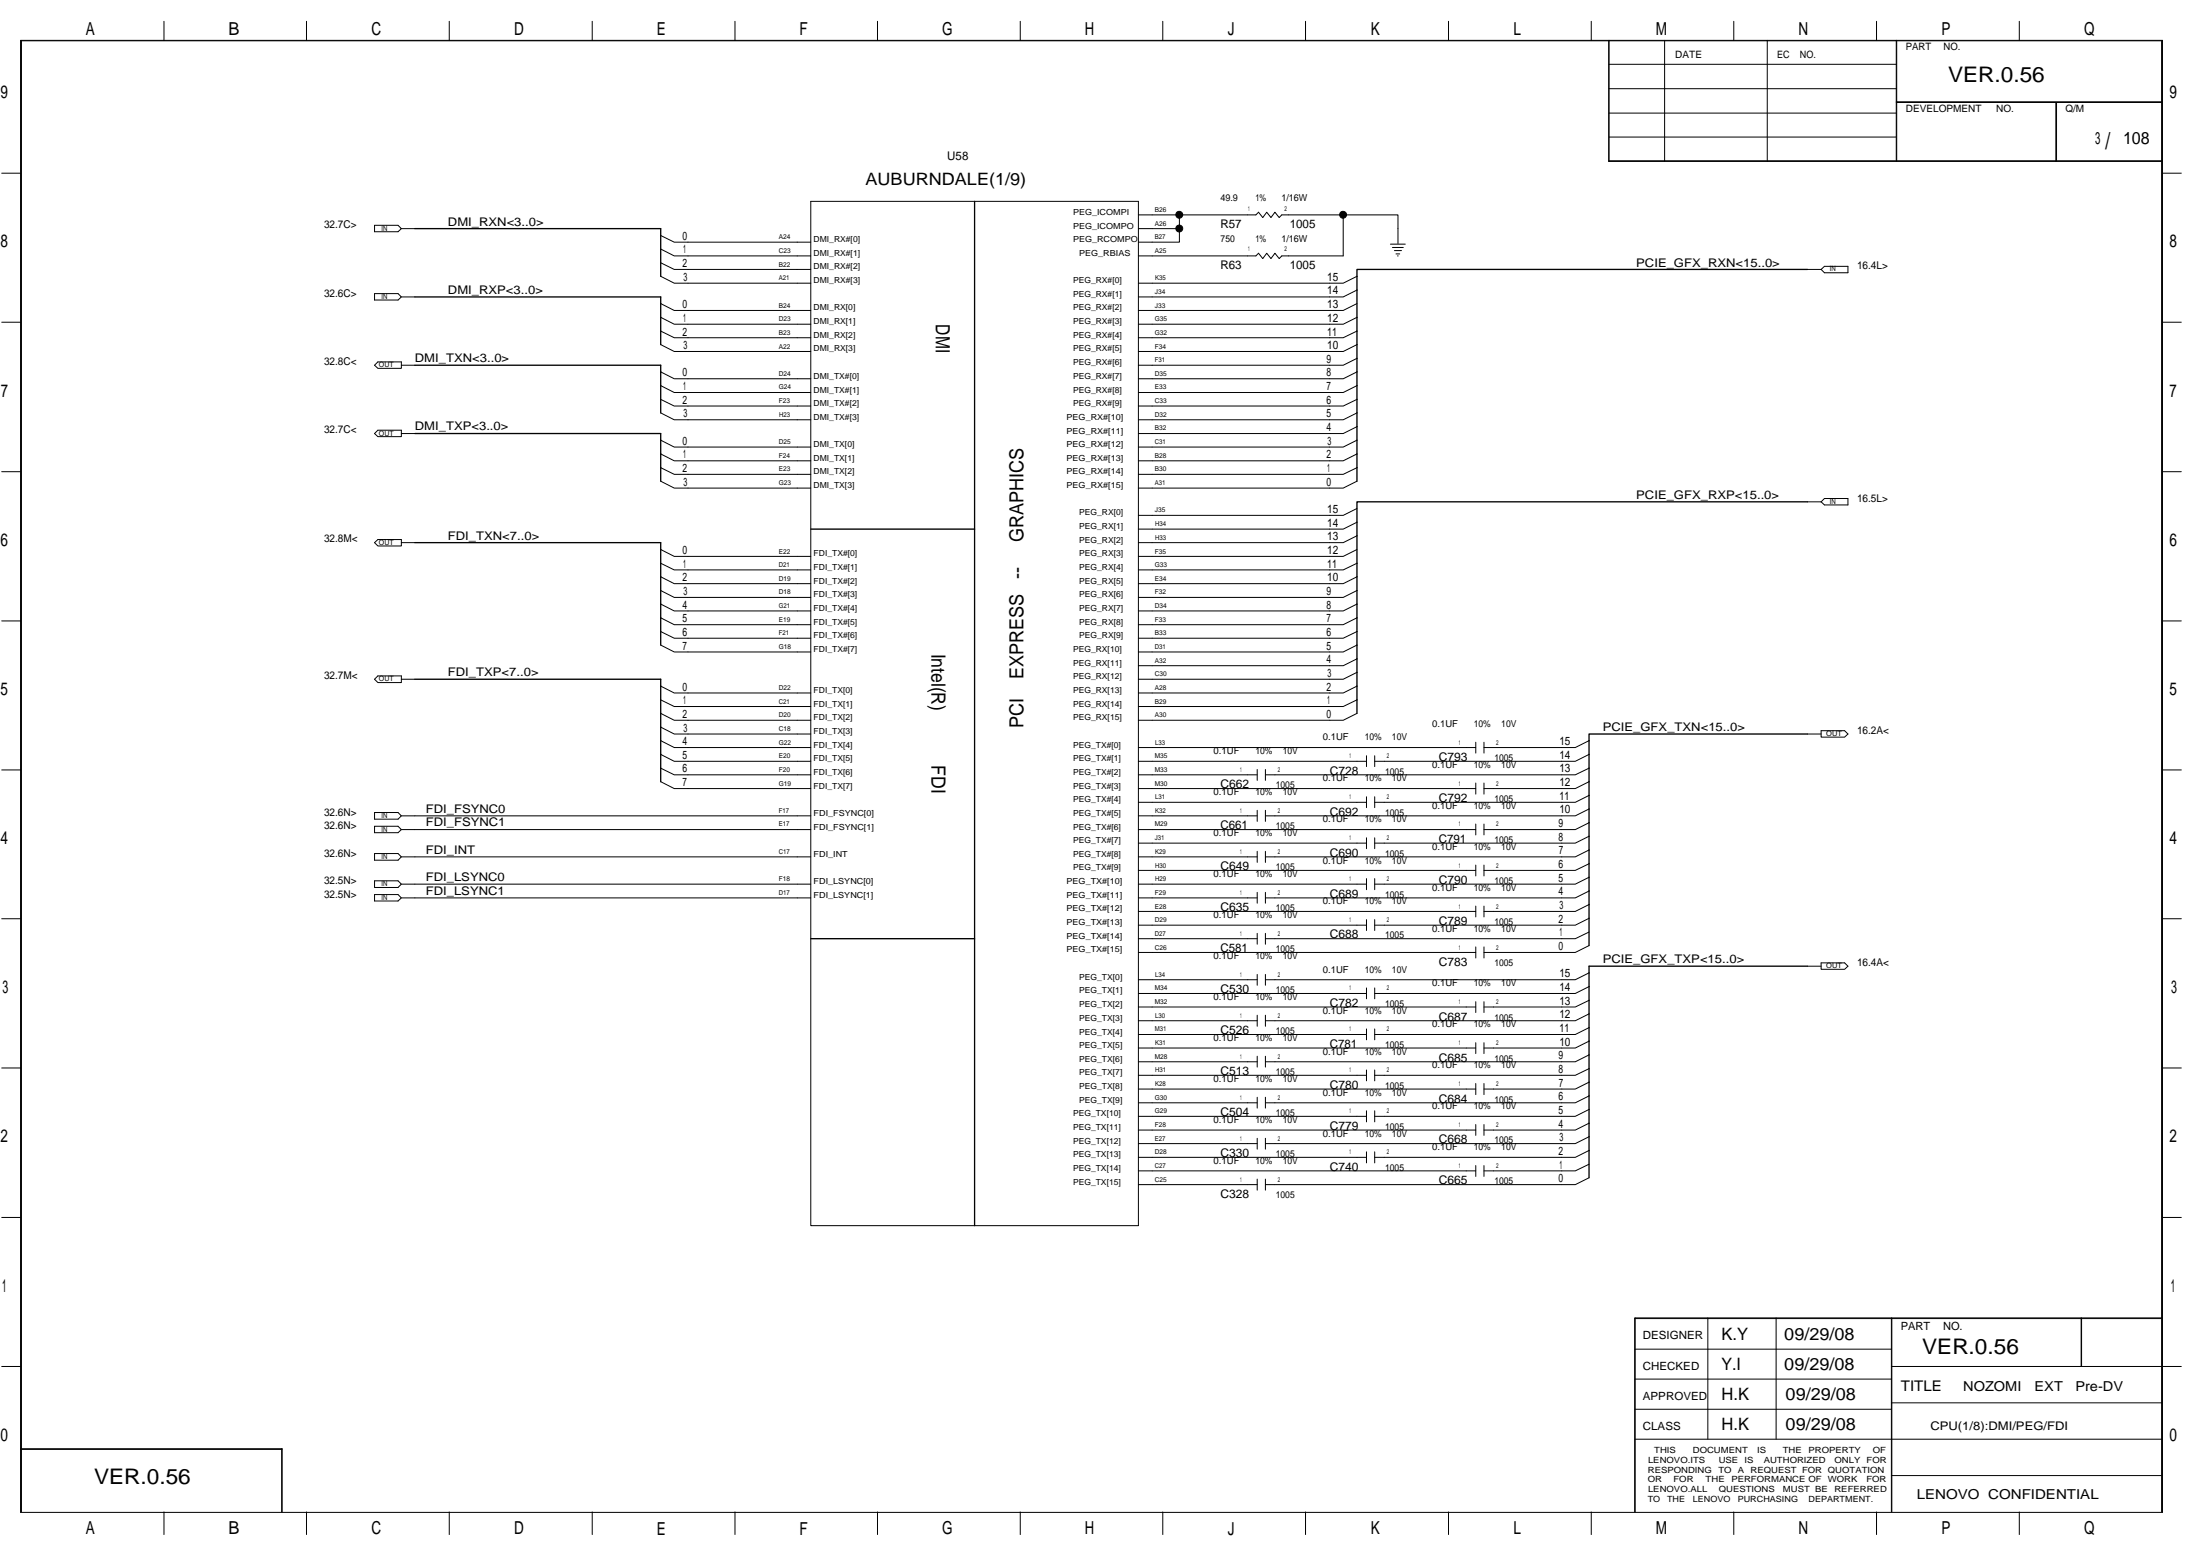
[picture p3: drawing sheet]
<svg xmlns="http://www.w3.org/2000/svg" width="420mm" height="297mm" viewBox="0 0 420 297" stroke-linecap="round" stroke-linejoin="round" font-family="sans-serif">
<g fill="none" stroke="#000" stroke-width=".25">
<path d="M186.1 38.4v195.6M79.2 56.7h47v9.1M79.2 43.6h47v9.1M345.2 51.4h-86v40.5M79.2 69.7h47v9.1M79.2 82.8h47v9.1M345.2 95.8h-86v40.4M79.2 103.6h47v19.5M154.8 101h31.3M79.2 129.7h47v19.5M345.2 140.1h-41.7v40.4M154.8 179.2h31.3"/>
<path d="M345.2 184.4h-41.7v40.4"/>
</g>
<g fill="none" stroke="#000" stroke-width=".19">
<path d="M3.9 7.7h409.1v281h-409.1zM31.3 4.1v3.6M58.5 4.1v3.6M85.8 4.1v3.6M113.1 4.1v3.6M140.4 4.1v3.6M167.6 4.1v3.6M194.8 4.1v3.6M222.1 4.1v3.6M249.3 4.1v3.6M276.6 4.1v3.6M303.9 4.1v3.6"/>
<path d="M307.2 7.7v23.1h105.8M307.2 12.3h54.9M307.2 16.9h54.9M307.3 7.7v23.1M317.9 7.7v23.1M331.1 4.1v3.6M337.5 7.7v23.1M358.4 4.1v3.6M362.1 7.7v23.1M362.1 19.4h50.9M362.1 19.6h50.9M362.2 7.7v23.1"/>
<path d="M385.6 4.1v3.6M392.6 19.6v11.2M392.8 19.6v11.2M.3 33.1h3.6M154.8 38.4h62.6v195.6h-62.6zM307.2 30.7h105.8M307.2 21.6h54.9M307.3 26.2h54.8M413 33.1h3.6M71.5 43h4.5l.7 .6-.7 .6h-4.5zM71.5 56h4.5l.7 .7-.7 .6h-4.5zM76.7 43.6h2.5"/>
<path d="M76.7 56.7h2.5M126.2 45l2.6 1.2h26M126.2 50.2l2.6 1.2h26M126.2 47.5l2.6 1.4h26M126.2 52.7l2.6 1.4h26M126.2 58l2.6 1.3h26M217.4 41h7.8M225.2 43.6v2.6h-7.8M256.5 41h-11.7l-.5 .5-.8-1-.8 1-.8-1-.7 1-.8-1-.6 .5h-14.6v2.6h-7.8M259.2 58l-2.7 1.3h-39.1M259.2 55.4l-2.7 1.3h-39.1M259.2 52.7l-2.7 1.4h-39.1"/>
<path d="M265.5 46.6h2.9M265.9 47.2h2.1M266.3 47.8h1.4M266.6 48.5h.7M266.9 48.9h.1M267 46.5v-5.5h-10.5v7.9h-11.7l-.5 .5-.8-1.1-.8 1.1-.8-1.1-.7 1.1-.8-1.1-.6 .6h-22.4M345.2 51.4h2.6M347.8 51.4l.6-.6h4.5v1.3h-4.5zM.3 61.5h3.6M72.2 69.1h4.5v1.2h-4.5l-.7-.6zM76.7 69.7h2.5M126.2 63.2l2.6 1.3h26"/>
<path d="M126.2 60.6l2.6 1.3h26M126.2 65.8l2.6 1.3h26M126.2 73.6l2.6 1.3h26M126.2 71l2.6 1.3h26M126.2 76.2l2.6 1.3h26M126.2 78.8l2.6 1.3h26M259.2 73.6l-2.7 1.3h-39.1M259.2 68.4l-2.7 1.3h-39.1M259.2 71l-2.7 1.3h-39.1M259.2 60.6l-2.7 1.3h-39.1M259.2 65.8l-2.7 1.3h-39.1M259.2 63.2l-2.7 1.3h-39.1"/>
<path d="M259.2 78.8l-2.7 1.3h-39.1M259.2 76.2l-2.7 1.3h-39.1M413 61.5h3.6M.3 90h3.6M72.2 82.1h4.5v1.3h-4.5l-.7-.6zM76.7 82.8h2.5M126.2 86.7l2.6 1.3h26M126.2 84l2.6 1.3h26M126.2 89.3l2.6 1.3h26M126.2 91.9l2.6 1.3h26M259.2 84l-2.7 1.3h-39.1M259.2 91.9l-2.7 1.3h-39.1"/>
<path d="M259.2 89.3l-2.7 1.3h-39.1M259.2 97.1l-2.7 1.3h-39.1M259.2 99.7l-2.7 1.3h-39.1M259.2 86.7l-2.7 1.3h-39.1M259.2 81.4l-2.7 1.4h-39.1M345.2 95.8h2.6M347.8 95.8l.6-.6h4.5v1.2h-4.5zM413 90h3.6M.3 118.5h3.6M71.5 103.6l.7-.6h4.5v1.2h-4.5zM76.7 103.6h2.5M126.2 104.9l2.6 1.3h26"/>
<path d="M126.2 107.5l2.6 1.3h26M126.2 110.1l2.6 1.3h26M126.2 112.7l2.6 1.3h26M126.2 115.3l2.6 1.3h26M126.2 117.9l2.6 1.4h26M259.2 102.3l-2.7 1.3h-39.1M259.2 104.9l-2.7 1.3h-39.1M259.2 110.1l-2.7 1.3h-39.1M259.2 107.5l-2.7 1.3h-39.1M259.2 112.7l-2.7 1.3h-39.1M259.2 117.9l-2.7 1.4h-39.1M259.2 115.3l-2.7 1.3h-39.1"/>
<path d="M413 118.5h3.6M72.2 129h4.5v1.3h-4.5l-.7-.6zM76.7 129.7h2.5M126.2 120.6l2.6 1.2h26M126.2 123.1l2.6 1.4h26M126.2 133.6l2.6 1.3h26M126.2 131l2.6 1.3h26M126.2 136.2l2.6 1.3h26M126.2 138.8l2.6 1.3h26M259.2 128.4l-2.7 1.3h-39.1M259.2 131l-2.7 1.3h-39.1M259.2 133.6l-2.7 1.3h-39.1"/>
<path d="M259.2 136.2l-2.7 1.3h-39.1M259.2 120.6l-2.7 1.2h-39.1M259.2 123.1l-2.7 1.4h-39.1M259.2 125.8l-2.7 1.3h-39.1M347.8 139.5h4.5l.6 .6-.6 .6h-4.5zM.3 147h3.6M71.5 157.7h4.5l.7 .7-.7 .6h-4.5zM71.5 155.1h4.5l.7 .6-.7 .7h-4.5zM126.2 141.4l2.6 1.3h26M126.2 146.6l2.6 1.3h26M126.2 144l2.6 1.3h26M126.2 149.2l2.6 1.3h26"/>
<path d="M154.8 155.7h-78.1M154.8 158.4h-78.1M217.4 142.7h64.4M217.4 145.3h43.6M217.4 147.9h22.7M217.4 150.5h64.4M217.4 155.7h22.7M217.4 158.4h64.4M217.4 153.2h43.6M240.1 146.9v2.1M240.1 154.7v2.1M241.7 146.9v2.1"/>
<path d="M241.7 154.7v2.1M261 159.9v2.1M261 152.1v2.1M261 144.3v2M262.5 159.9v2.1M262.5 152.1v2.1M262.5 144.3v2M281.8 149.5v2.1M281.8 157.3v2.1M281.8 141.7v2.1M283.4 149.5v2.1M283.4 157.3v2.1"/>
<path d="M283.4 141.7v2.1M303.5 154.4l-2.6 1.3h-59.2M303.5 157.1l-2.6 1.3h-17.5M303.5 159.6l-2.6 1.4h-38.4M303.5 141.4l-2.6 1.3h-17.5M303.5 144l-2.6 1.3h-38.4M303.5 146.6l-2.6 1.3h-59.2M303.5 149.2l-2.6 1.3h-17.5M303.5 151.8l-2.6 1.4h-38.4M345.2 140.1h2.6M413 147h3.6M.3 175.4h3.6"/>
<path d="M71.5 170.8h4.5l.7 .6-.7 .6h-4.5zM71.5 162.9h4.5l.7 .7-.7 .6h-4.5zM71.5 168.1h4.5l.7 .7-.7 .6h-4.5zM154.8 163.6h-78.1M154.8 171.4h-78.1M154.8 168.8h-78.1M217.4 163.6h22.7M217.4 171.4h22.7M217.4 168.8h43.6M217.4 161h43.6M217.4 166.2h64.4M217.4 174h64.4"/>
<path d="M217.4 176.6h43.6M217.4 179.2h22.7M240.1 178.2v2.1M240.1 170.3v2.1M240.1 162.5v2.1M241.7 178.2v2.1M241.7 170.3v2.1M241.7 162.5v2.1M261 175.6v2M261 167.7v2.1M262.5 175.6v2M262.5 167.7v2.1"/>
<path d="M281.8 173v2M281.8 165.1v2.1M283.4 173v2M283.4 165.1v2.1M303.5 162.3l-2.6 1.3h-59.2M303.5 164.9l-2.6 1.3h-17.5M303.5 167.5l-2.6 1.3h-38.4M303.5 172.7l-2.6 1.3h-17.5M303.5 170.1l-2.6 1.3h-59.2M303.5 177.9l-2.6 1.3h-59.2M303.5 175.3l-2.6 1.3h-38.4M413 175.4h3.6"/>
<path d="M217.4 181.8h64.4M217.4 189.7h43.6M217.4 187h22.7M217.4 192.2h64.4M217.4 194.9h22.7M217.4 197.5h43.6M240.1 186v2.1M240.1 193.8v2.1M241.7 186v2.1M241.7 193.8v2.1M261 196.4v2.1M261 188.6v2.1"/>
<path d="M262.5 196.4v2.1M262.5 188.6v2.1M281.8 199.1v2M281.8 191.2v2.1M281.8 180.8v2.1M283.4 199.1v2M283.4 191.2v2.1M283.4 180.8v2.1M303.5 193.5l-2.6 1.4h-59.2M303.5 191l-2.6 1.2h-17.5M303.5 185.7l-2.6 1.3h-59.2M303.5 188.3l-2.6 1.4h-38.4"/>
<path d="M303.5 198.8l-2.6 1.3h-17.5M303.5 196.2l-2.6 1.3h-38.4M303.5 180.5l-2.6 1.3h-17.5M345.2 184.4h2.6M347.8 183.8h4.5l.6 .6-.6 .6h-4.5zM.3 203.9h3.6M217.4 202.7h22.7M217.4 200.1h64.4M217.4 205.3h43.6M217.4 207.9h64.4M217.4 210.5h22.7M217.4 215.7h64.4"/>
<path d="M217.4 213.1h43.6M217.4 218.3h22.7M240.1 209.5v2M240.1 217.3v2.1M240.1 201.6v2.1M241.7 209.5v2M241.7 217.3v2.1M241.7 201.6v2.1M261 219.9v2.1M261 212v2.2M261 204.3v2M262.5 219.9v2.1"/>
<path d="M262.5 212v2.2M262.5 204.3v2M281.8 206.8v2.2M281.8 214.7v2M283.4 206.8v2.2M283.4 214.7v2M303.5 219.6l-2.6 1.3h-38.4M303.5 217l-2.6 1.3h-59.2M303.5 214.4l-2.6 1.3h-17.5M303.5 209.2l-2.6 1.3h-59.2M303.5 211.8l-2.6 1.3h-38.4M303.5 201.4l-2.6 1.3h-59.2"/>
<path d="M303.5 204l-2.6 1.3h-38.4M303.5 206.6l-2.6 1.3h-17.5M413 203.9h3.6M.3 232.4h3.6M217.4 220.9h43.6M217.4 223.5h64.4M217.4 226.1h22.7M240.1 225.1v2.1M241.7 225.1v2.1M281.8 222.5v2.1M283.4 222.5v2.1M303.5 224.8l-2.6 1.3h-59.2"/>
<path d="M303.5 222.3l-2.6 1.2h-17.5M413 232.4h3.6M312.2 251.7h100.8M312.2 257.6h49M312.3 251.6v37M326.2 251.6v23.1M339.2 251.6v23.1M361.2 251.6v37M361.3 251.6v37M397.5 251.6v9.3M413 251.6h-100.8v37M.3 260.9h3.6"/>
<path d="M3.9 276.6h50v12M3.9 276.7h50M53.8 276.6v12M312.2 274.7h100.8M312.2 263.3h49M312.2 269h49M361.2 267.8h51.8M361.2 260.9h55.4M31.3 288.6v4.3M58.5 288.6v4.3M85.8 288.6v4.3M113.1 288.6v4.3"/>
<path d="M140.4 288.6v4.3M167.6 288.6v4.3M194.8 288.6v4.3M222.1 288.6v4.3M249.3 288.6v4.3M276.6 288.6v4.3M303.9 288.6v4.3M331.1 288.6v4.3M358.4 288.6v4.3M361.2 281.7h51.8M385.6 288.6v4.3M412.8 288.6v-280.8h-408.7v280.8"/>
</g>
<g fill="#000" stroke="#000" stroke-width=".19">
<circle cx="225.2" cy="41" r=".66"/>
<circle cx="225.2" cy="43.6" r=".66"/>
<circle cx="256.5" cy="41" r=".66"/>
</g>
<text font-size="4.4" x="402.1" y="28.4">/</text>
<g font-size="4.1">
<text x="372.1" y="15.7">VER.0.56</text>
<text x="367.1" y="258.4">VER.0.56</text>
<text x="18" y="283.2">VER.0.56</text>
</g>
<g font-size="3.8">
<text x="178.7" y="61.9" transform="rotate(90 178.7 61.9)">DMI</text>
<text x="177.9" y="124.8" transform="rotate(90 177.9 124.8)">Intel(R)</text>
<text x="177.9" y="146.1" transform="rotate(90 177.9 146.1)">FDI</text>
</g>
<g font-size="3.7">
<text x="195.5" y="103.5" transform="rotate(-90 195.5 103.5)">GRAPHICS</text>
<text x="195.5" y="110.6" transform="rotate(-90 195.5 110.6)">--</text>
<text x="195.5" y="129.6" transform="rotate(-90 195.5 129.6)">EXPRESS</text>
<text x="195.5" y="139.1" transform="rotate(-90 195.5 139.1)">PCI</text>
</g>
<g font-size="3.4">
<text x="16.4" y="6.6">A</text>
<text x="43.6" y="6.6">B</text>
<text x="70.9" y="6.6">C</text>
<text x="98.2" y="6.6">D</text>
<text x="125.4" y="6.6">E</text>
<text x="152.7" y="6.6">F</text>
<text x="179.9" y="6.6">G</text>
<text x="207.2" y="6.6">H</text>
<text x="234.5" y="6.6">J</text>
<text x="261.8" y="6.6">K</text>
<text x="289" y="6.6">L</text>
<text x="316.2" y="6.6">M</text>
<text x="343.5" y="6.6">N</text>
<text x="370.8" y="6.6">P</text>
<text x="398" y="6.6">Q</text>
<text x=".1" y="18.8">9</text>
<text x="414.3" y="18.8">9</text>
<text x=".1" y="47.2">8</text>
<text x="414.3" y="47.2">8</text>
<text x=".2" y="75.7">7</text>
<text x="414.3" y="75.7">7</text>
<text x=".1" y="104.2">6</text>
<text x="414.3" y="104.2">6</text>
<text x=".1" y="132.7">5</text>
<text x="414.3" y="132.7">5</text>
<text x=".1" y="161.1">4</text>
<text x="414.3" y="161.1">4</text>
<text x=".5" y="189.6">3</text>
<text x="414.6" y="189.6">3</text>
<text x=".1" y="218.1">2</text>
<text x="414.3" y="218.1">2</text>
<text x=".4" y="246.6">1</text>
<text x="414.6" y="246.6">1</text>
<text x=".1" y="275.1">0</text>
<text x="414.3" y="275.1">0</text>
<text x="16.4" y="292.9">A</text>
<text x="43.6" y="292.9">B</text>
<text x="70.9" y="292.9">C</text>
<text x="98.2" y="292.9">D</text>
<text x="125.4" y="292.9">E</text>
<text x="152.7" y="292.9">F</text>
<text x="179.9" y="292.9">G</text>
<text x="207.2" y="292.9">H</text>
<text x="234.5" y="292.9">J</text>
<text x="261.8" y="292.9">K</text>
<text x="289" y="292.9">L</text>
<text x="316.2" y="292.9">M</text>
<text x="343.5" y="292.9">N</text>
<text x="370.8" y="292.9">P</text>
<text x="398" y="292.9">Q</text>
</g>
<g font-size="3.3">
<text x="400.2" y="27.4">3</text>
<text x="405.5" y="27.4">108</text>
<text x="165.3" y="35.3">AUBURNDALE(1/9)</text>
<text x="328.8" y="255.8">K.Y</text>
<text x="340.8" y="255.8">09/29/08</text>
<text x="328.7" y="261.6">Y.I</text>
<text x="340.8" y="261.6">09/29/08</text>
<text x="328.8" y="267.3">H.K</text>
<text x="341" y="267.3">09/29/08</text>
<text x="328.8" y="273">H.K</text>
<text x="341" y="273">09/29/08</text>
</g>
<text font-size="2.8" x="363" y="265.6">TITLE</text>
<g font-size="2.6">
<text x="374.9" y="265.5">NOZOMI</text>
<text x="388.6" y="265.5">EXT</text>
<text x="396.4" y="265.5">Pre-DV</text>
<text x="366.1" y="286.1">LENOVO CONFIDENTIAL</text>
</g>
<g font-size="2.3">
<text x="180.9" y="30.6">U58</text>
<text x="85.5" y="43.1">DMI_RXN&lt;3..0&gt;</text>
<text x="233.1" y="43.6">R57</text>
<text x="246.3" y="43.6">1005</text>
<text x="233.1" y="51.4">R63</text>
<text x="246.3" y="51.4">1005</text>
<text x="312.5" y="50.9">PCIE_GFX_RXN&lt;15..0&gt;</text>
<text x="85.5" y="56.1">DMI_RXP&lt;3..0&gt;</text>
<text x="79.2" y="69.1">DMI_TXN&lt;3..0&gt;</text>
<text x="79.2" y="82.2">DMI_TXP&lt;3..0&gt;</text>
<text x="312.5" y="95.2">PCIE_GFX_RXP&lt;15..0&gt;</text>
<text x="85.5" y="103">FDI_TXN&lt;7..0&gt;</text>
<text x="85.5" y="129.1">FDI_TXP&lt;7..0&gt;</text>
<text x="306.1" y="139.5">PCIE_GFX_TXN&lt;15..0&gt;</text>
<text x="253.9" y="147.9">C728</text>
<text x="274.8" y="145.3">C793</text>
<text x="81.3" y="155.2">FDI_FSYNC0</text>
<text x="233.1" y="150.5">C662</text>
<text x="253.9" y="155.7">C692</text>
<text x="274.8" y="153.1">C792</text>
<text x="81.3" y="157.8">FDI_FSYNC1</text>
<text x="233.1" y="158.3">C661</text>
<text x="274.8" y="160.9">C791</text>
<text x="81.3" y="163">FDI_INT</text>
<text x="233.1" y="166.1">C649</text>
<text x="253.9" y="163.5">C690</text>
<text x="81.3" y="170.8">FDI_LSYNC1</text>
<text x="81.3" y="168.2">FDI_LSYNC0</text>
<text x="233.1" y="173.9">C635</text>
<text x="253.9" y="171.4">C689</text>
<text x="274.8" y="168.7">C790</text>
<text x="253.9" y="179.2">C688</text>
<text x="274.8" y="176.6">C789</text>
<text x="233.1" y="181.8">C581</text>
<text x="274.8" y="184.4">C783</text>
<text x="306.1" y="183.9">PCIE_GFX_TXP&lt;15..0&gt;</text>
<text x="233.1" y="189.6">C530</text>
<text x="233.1" y="197.4">C526</text>
<text x="253.9" y="192.2">C782</text>
<text x="274.8" y="194.8">C687</text>
<text x="253.9" y="200">C781</text>
<text x="274.8" y="202.6">C685</text>
<text x="233.1" y="205.2">C513</text>
<text x="253.9" y="207.9">C780</text>
<text x="233.1" y="213.1">C504</text>
<text x="253.9" y="215.7">C779</text>
<text x="274.8" y="210.5">C684</text>
<text x="233.1" y="220.9">C330</text>
<text x="274.8" y="218.3">C668</text>
<text x="253.9" y="223.5">C740</text>
<text x="274.8" y="226.1">C665</text>
<text x="233.1" y="228.7">C328</text>
<text x="368.7" y="273">CPU(1/8):DMI/PEG/FDI</text>
</g>
<g font-size="2.2">
<text x="130.3" y="45.8">0</text>
<text x="130.3" y="51">2</text>
<text x="130.5" y="48.4">1</text>
<text x="130.5" y="53.6">3</text>
<text x="253.5" y="53.6">15</text>
<text x="130.3" y="58.8">0</text>
<text x="253.5" y="56.2">14</text>
<text x="253.5" y="58.8">13</text>
<text x="130.3" y="64.1">2</text>
<text x="130.5" y="61.4">1</text>
<text x="253.5" y="61.4">12</text>
<text x="253.5" y="64.1">11</text>
<text x="130.3" y="71.8">0</text>
<text x="130.5" y="66.6">3</text>
<text x="253.3" y="69.3">9</text>
<text x="253.3" y="71.8">8</text>
<text x="253.5" y="66.6">10</text>
<text x="130.3" y="77.1">2</text>
<text x="130.5" y="74.5">1</text>
<text x="253.3" y="77.1">6</text>
<text x="253.4" y="74.5">7</text>
<text x="130.5" y="79.7">3</text>
<text x="253.3" y="79.7">5</text>
<text x="253.3" y="82.3">4</text>
<text x="130.3" y="84.9">0</text>
<text x="130.5" y="87.5">1</text>
<text x="253.3" y="87.5">2</text>
<text x="253.5" y="84.9">3</text>
<text x="130.3" y="90.1">2</text>
<text x="130.5" y="92.7">3</text>
<text x="253.3" y="92.7">0</text>
<text x="253.5" y="90.1">1</text>
<text x="253.5" y="97.9">15</text>
<text x="253.5" y="100.5">14</text>
<text x="130.3" y="105.7">0</text>
<text x="253.5" y="103.1">13</text>
<text x="253.5" y="105.7">12</text>
<text x="130.3" y="111">2</text>
<text x="130.5" y="108.4">1</text>
<text x="130.5" y="113.6">3</text>
<text x="253.3" y="113.6">9</text>
<text x="253.5" y="108.4">11</text>
<text x="253.5" y="111">10</text>
<text x="130.3" y="118.8">5</text>
<text x="130.3" y="116.2">4</text>
<text x="253.3" y="116.2">8</text>
<text x="253.4" y="118.8">7</text>
<text x="130.3" y="121.4">6</text>
<text x="130.4" y="124">7</text>
<text x="253.3" y="121.4">6</text>
<text x="253.3" y="124">5</text>
<text x="130.3" y="131.8">0</text>
<text x="253.3" y="126.6">4</text>
<text x="253.3" y="131.8">2</text>
<text x="253.5" y="129.2">3</text>
<text x="130.3" y="137">2</text>
<text x="130.5" y="134.5">1</text>
<text x="253.3" y="137">0</text>
<text x="253.5" y="134.5">1</text>
<text x="130.3" y="142.2">4</text>
<text x="130.5" y="139.7">3</text>
<text x="297.8" y="142.2">15</text>
<text x="130.3" y="144.9">5</text>
<text x="130.3" y="147.4">6</text>
<text x="297.8" y="144.9">14</text>
<text x="297.8" y="147.4">13</text>
<text x="130.4" y="150.1">7</text>
<text x="297.8" y="150.1">12</text>
<text x="297.8" y="152.7">11</text>
<text x="297.8" y="155.3">10</text>
<text x="297.6" y="157.9">9</text>
<text x="297.6" y="160.5">8</text>
<text x="297.6" y="165.7">6</text>
<text x="297.7" y="163.1">7</text>
<text x="297.6" y="168.3">5</text>
<text x="297.6" y="170.9">4</text>
<text x="297.8" y="173.5">3</text>
<text x="297.6" y="176.1">2</text>
<text x="297.8" y="178.8">1</text>
<text x="297.6" y="181.4">0</text>
<text x="297.8" y="186.6">15</text>
<text x="297.8" y="189.2">14</text>
<text x="297.8" y="191.8">13</text>
<text x="297.8" y="194.4">12</text>
<text x="297.8" y="197">11</text>
<text x="297.6" y="202.2">9</text>
<text x="297.8" y="199.6">10</text>
<text x="297.6" y="204.8">8</text>
<text x="297.7" y="207.4">7</text>
<text x="297.6" y="210.1">6</text>
<text x="297.6" y="212.6">5</text>
<text x="297.6" y="215.3">4</text>
<text x="297.6" y="220.5">2</text>
<text x="297.8" y="217.8">3</text>
<text x="297.6" y="225.7">0</text>
<text x="297.8" y="223.1">1</text>
<text x="313.8" y="255.7">DESIGNER</text>
<text x="363" y="253.8">PART</text>
<text x="371.1" y="253.8">NO.</text>
<text x="313.8" y="261.5">CHECKED</text>
<text x="313.8" y="267.2">APPROVED</text>
<text x="313.8" y="272.9">CLASS</text>
</g>
<g font-size="2">
<text x="61.9" y="43.6">32.7C&gt;</text>
<text x="354.7" y="51.4">16.4L&gt;</text>
<text x="61.9" y="56.6">32.6C&gt;</text>
<text x="61.9" y="69.7">32.8C&lt;</text>
<text x="61.9" y="82.7">32.7C&lt;</text>
<text x="354.7" y="95.8">16.5L&gt;</text>
<text x="61.9" y="103.5">32.8M&lt;</text>
<text x="61.9" y="129.6">32.7M&lt;</text>
<text x="354.7" y="140.1">16.2A&lt;</text>
<text x="61.9" y="155.7">32.6N&gt;</text>
<text x="61.9" y="158.3">32.6N&gt;</text>
<text x="61.9" y="163.5">32.6N&gt;</text>
<text x="61.9" y="171.4">32.5N&gt;</text>
<text x="61.9" y="168.7">32.5N&gt;</text>
<text x="354.7" y="184.4">16.4A&lt;</text>
</g>
<g font-size="1.9">
<text x="319.9" y="11">DATE</text>
<text x="339.4" y="11">EC</text>
<text x="343.7" y="11">NO.</text>
<text x="364" y="9.5">PART</text>
<text x="371.2" y="9.5">NO.</text>
<text x="364" y="21.3">DEVELOPMENT</text>
<text x="381.2" y="21.3">NO.</text>
<text x="394.5" y="21.3">Q/M</text>
</g>
<g font-size="1.8">
<text x="233.1" y="38.4">49.9</text>
<text x="239.8" y="38.4">1%</text>
<text x="244.7" y="38.4">1/16W</text>
<text x="233.1" y="46.2">750</text>
<text x="239.8" y="46.2">1%</text>
<text x="244.7" y="46.2">1/16W</text>
<text x="231.8" y="144">0.1UF</text>
<text x="239.8" y="144">10%</text>
<text x="245" y="144">10V</text>
<text x="252.6" y="141.4">0.1UF</text>
<text x="260.6" y="141.4">10%</text>
<text x="265.8" y="141.4">10V</text>
<text x="273.5" y="138.8">0.1UF</text>
<text x="281.5" y="138.8">10%</text>
<text x="286.7" y="138.8">10V</text>
<text x="252.6" y="149.2">0.1UF</text>
<text x="260.6" y="149.2">10%</text>
<text x="264.5" y="147.9">1005</text>
<text x="265.8" y="149.2">10V</text>
<text x="273.5" y="146.6">0.1UF</text>
<text x="281.5" y="146.6">10%</text>
<text x="285.4" y="145.3">1005</text>
<text x="286.7" y="146.6">10V</text>
<text x="231.8" y="151.8">0.1UF</text>
<text x="239.8" y="151.8">10%</text>
<text x="243.7" y="150.5">1005</text>
<text x="245" y="151.8">10V</text>
<text x="264.5" y="155.7">1005</text>
<text x="273.5" y="154.4">0.1UF</text>
<text x="281.5" y="154.4">10%</text>
<text x="285.4" y="153.1">1005</text>
<text x="286.7" y="154.4">10V</text>
<text x="231.8" y="159.6">0.1UF</text>
<text x="239.8" y="159.6">10%</text>
<text x="243.7" y="158.3">1005</text>
<text x="245" y="159.6">10V</text>
<text x="252.6" y="157">0.1UF</text>
<text x="260.6" y="157">10%</text>
<text x="265.8" y="157">10V</text>
<text x="285.4" y="160.9">1005</text>
<text x="231.8" y="167.4">0.1UF</text>
<text x="239.8" y="167.4">10%</text>
<text x="243.7" y="166.1">1005</text>
<text x="245" y="167.4">10V</text>
<text x="252.6" y="164.8">0.1UF</text>
<text x="260.6" y="164.8">10%</text>
<text x="264.5" y="163.5">1005</text>
<text x="265.8" y="164.8">10V</text>
<text x="273.5" y="162.2">0.1UF</text>
<text x="281.5" y="162.2">10%</text>
<text x="286.7" y="162.2">10V</text>
<text x="243.7" y="173.9">1005</text>
<text x="252.6" y="172.6">0.1UF</text>
<text x="260.6" y="172.6">10%</text>
<text x="264.5" y="171.4">1005</text>
<text x="265.8" y="172.6">10V</text>
<text x="273.5" y="170.1">0.1UF</text>
<text x="281.5" y="170.1">10%</text>
<text x="285.4" y="168.7">1005</text>
<text x="286.7" y="170.1">10V</text>
<text x="231.8" y="175.3">0.1UF</text>
<text x="239.8" y="175.3">10%</text>
<text x="245" y="175.3">10V</text>
<text x="264.5" y="179.2">1005</text>
<text x="273.5" y="177.9">0.1UF</text>
<text x="281.5" y="177.9">10%</text>
<text x="285.4" y="176.6">1005</text>
<text x="286.7" y="177.9">10V</text>
<text x="231.8" y="183.1">0.1UF</text>
<text x="239.8" y="183.1">10%</text>
<text x="243.7" y="181.8">1005</text>
<text x="245" y="183.1">10V</text>
<text x="252.6" y="185.7">0.1UF</text>
<text x="260.6" y="185.7">10%</text>
<text x="265.8" y="185.7">10V</text>
<text x="285.4" y="184.4">1005</text>
<text x="231.8" y="190.9">0.1UF</text>
<text x="239.8" y="190.9">10%</text>
<text x="243.7" y="189.6">1005</text>
<text x="245" y="190.9">10V</text>
<text x="273.5" y="188.3">0.1UF</text>
<text x="281.5" y="188.3">10%</text>
<text x="286.7" y="188.3">10V</text>
<text x="243.7" y="197.4">1005</text>
<text x="252.6" y="193.5">0.1UF</text>
<text x="260.6" y="193.5">10%</text>
<text x="264.5" y="192.2">1005</text>
<text x="265.8" y="193.5">10V</text>
<text x="273.5" y="196.1">0.1UF</text>
<text x="281.5" y="196.1">10%</text>
<text x="285.4" y="194.8">1005</text>
<text x="286.7" y="196.1">10V</text>
<text x="231.8" y="198.7">0.1UF</text>
<text x="239.8" y="198.7">10%</text>
<text x="245" y="198.7">10V</text>
<text x="252.6" y="201.3">0.1UF</text>
<text x="260.6" y="201.3">10%</text>
<text x="264.5" y="200">1005</text>
<text x="265.8" y="201.3">10V</text>
<text x="273.5" y="204">0.1UF</text>
<text x="281.5" y="204">10%</text>
<text x="285.4" y="202.6">1005</text>
<text x="286.7" y="204">10V</text>
<text x="231.8" y="206.5">0.1UF</text>
<text x="239.8" y="206.5">10%</text>
<text x="243.7" y="205.2">1005</text>
<text x="245" y="206.5">10V</text>
<text x="252.6" y="209.2">0.1UF</text>
<text x="260.6" y="209.2">10%</text>
<text x="264.5" y="207.9">1005</text>
<text x="265.8" y="209.2">10V</text>
<text x="231.8" y="214.4">0.1UF</text>
<text x="239.8" y="214.4">10%</text>
<text x="243.7" y="213.1">1005</text>
<text x="245" y="214.4">10V</text>
<text x="264.5" y="215.7">1005</text>
<text x="273.5" y="211.8">0.1UF</text>
<text x="281.5" y="211.8">10%</text>
<text x="285.4" y="210.5">1005</text>
<text x="286.7" y="211.8">10V</text>
<text x="243.7" y="220.9">1005</text>
<text x="252.6" y="217">0.1UF</text>
<text x="260.6" y="217">10%</text>
<text x="265.8" y="217">10V</text>
<text x="273.5" y="219.6">0.1UF</text>
<text x="281.5" y="219.6">10%</text>
<text x="285.4" y="218.3">1005</text>
<text x="286.7" y="219.6">10V</text>
<text x="231.8" y="222.2">0.1UF</text>
<text x="239.8" y="222.2">10%</text>
<text x="245" y="222.2">10V</text>
<text x="264.5" y="223.5">1005</text>
<text x="285.4" y="226.1">1005</text>
<text x="243.7" y="228.7">1005</text>
</g>
<g font-size="1.6">
<text x="204.9" y="41">PEG_ICOMPI</text>
<text x="155.4" y="46.2">DMI_RX#[0]</text>
<text x="204.9" y="46.2">PEG_RCOMPO</text>
<text x="204.9" y="43.6">PEG_ICOMPO</text>
<text x="155.4" y="48.9">DMI_RX#[1]</text>
<text x="155.4" y="51.4">DMI_RX#[2]</text>
<text x="206.1" y="48.9">PEG_RBIAS</text>
<text x="155.4" y="59.3">DMI_RX[0]</text>
<text x="155.4" y="54.1">DMI_RX#[3]</text>
<text x="204.9" y="59.3">PEG_RX#[2]</text>
<text x="204.9" y="54.1">PEG_RX#[0]</text>
<text x="204.9" y="56.7">PEG_RX#[1]</text>
<text x="155.4" y="64.5">DMI_RX[2]</text>
<text x="155.4" y="61.9">DMI_RX[1]</text>
<text x="204.9" y="64.5">PEG_RX#[4]</text>
<text x="204.9" y="61.9">PEG_RX#[3]</text>
<text x="155.4" y="67.1">DMI_RX[3]</text>
<text x="204.9" y="69.7">PEG_RX#[6]</text>
<text x="204.9" y="67.1">PEG_RX#[5]</text>
<text x="155.4" y="74.9">DMI_TX#[1]</text>
<text x="155.4" y="77.5">DMI_TX#[2]</text>
<text x="155.4" y="72.3">DMI_TX#[0]</text>
<text x="204.9" y="77.5">PEG_RX#[9]</text>
<text x="204.9" y="72.3">PEG_RX#[7]</text>
<text x="204.9" y="74.9">PEG_RX#[8]</text>
<text x="155.4" y="80.1">DMI_TX#[3]</text>
<text x="203.7" y="82.8">PEG_RX#[11]</text>
<text x="203.7" y="80.1">PEG_RX#[10]</text>
<text x="155.4" y="88">DMI_TX[1]</text>
<text x="155.4" y="85.3">DMI_TX[0]</text>
<text x="203.7" y="85.3">PEG_RX#[12]</text>
<text x="203.7" y="88">PEG_RX#[13]</text>
<text x="155.4" y="93.2">DMI_TX[3]</text>
<text x="155.4" y="90.6">DMI_TX[2]</text>
<text x="203.7" y="93.2">PEG_RX#[15]</text>
<text x="203.7" y="90.6">PEG_RX#[14]</text>
<text x="206.1" y="101">PEG_RX[1]</text>
<text x="206.1" y="98.4">PEG_RX[0]</text>
<text x="155.4" y="106.2">FDI_TX#[0]</text>
<text x="206.1" y="106.2">PEG_RX[3]</text>
<text x="206.1" y="103.6">PEG_RX[2]</text>
<text x="155.4" y="111.4">FDI_TX#[2]</text>
<text x="155.4" y="108.8">FDI_TX#[1]</text>
<text x="206.1" y="111.4">PEG_RX[5]</text>
<text x="206.1" y="108.8">PEG_RX[4]</text>
<text x="155.4" y="119.3">FDI_TX#[5]</text>
<text x="155.4" y="116.6">FDI_TX#[4]</text>
<text x="155.4" y="114">FDI_TX#[3]</text>
<text x="206.1" y="119.3">PEG_RX[8]</text>
<text x="206.1" y="116.6">PEG_RX[7]</text>
<text x="206.1" y="114">PEG_RX[6]</text>
<text x="155.4" y="124.5">FDI_TX#[7]</text>
<text x="155.4" y="121.8">FDI_TX#[6]</text>
<text x="204.9" y="124.5">PEG_RX[10]</text>
<text x="206.1" y="121.8">PEG_RX[9]</text>
<text x="204.9" y="129.7">PEG_RX[12]</text>
<text x="204.9" y="127.1">PEG_RX[11]</text>
<text x="155.4" y="137.5">FDI_TX[2]</text>
<text x="155.4" y="132.3">FDI_TX[0]</text>
<text x="155.4" y="134.9">FDI_TX[1]</text>
<text x="204.9" y="137.5">PEG_RX[15]</text>
<text x="204.9" y="132.3">PEG_RX[13]</text>
<text x="204.9" y="134.9">PEG_RX[14]</text>
<text x="155.4" y="142.7">FDI_TX[4]</text>
<text x="155.4" y="140.1">FDI_TX[3]</text>
<text x="204.9" y="142.7">PEG_TX#[0]</text>
<text x="155.4" y="147.9">FDI_TX[6]</text>
<text x="155.4" y="145.3">FDI_TX[5]</text>
<text x="204.9" y="147.9">PEG_TX#[2]</text>
<text x="204.9" y="145.3">PEG_TX#[1]</text>
<text x="155.4" y="150.5">FDI_TX[7]</text>
<text x="155.4" y="155.7">FDI_FSYNC[0]</text>
<text x="204.9" y="153.2">PEG_TX#[4]</text>
<text x="204.9" y="155.7">PEG_TX#[5]</text>
<text x="204.9" y="150.5">PEG_TX#[3]</text>
<text x="155.4" y="158.4">FDI_FSYNC[1]</text>
<text x="204.9" y="161">PEG_TX#[7]</text>
<text x="204.9" y="158.4">PEG_TX#[6]</text>
<text x="155.4" y="163.6">FDI_INT</text>
<text x="204.9" y="166.2">PEG_TX#[9]</text>
<text x="204.9" y="163.6">PEG_TX#[8]</text>
<text x="155.4" y="168.8">FDI_LSYNC[0]</text>
<text x="155.4" y="171.4">FDI_LSYNC[1]</text>
<text x="203.7" y="174">PEG_TX#[12]</text>
<text x="203.7" y="171.4">PEG_TX#[11]</text>
<text x="203.7" y="168.8">PEG_TX#[10]</text>
<text x="203.7" y="179.2">PEG_TX#[14]</text>
<text x="203.7" y="176.6">PEG_TX#[13]</text>
<text x="203.7" y="181.8">PEG_TX#[15]</text>
<text x="206.1" y="187">PEG_TX[0]</text>
<text x="206.1" y="189.7">PEG_TX[1]</text>
<text x="206.1" y="197.5">PEG_TX[4]</text>
<text x="206.1" y="194.9">PEG_TX[3]</text>
<text x="206.1" y="192.2">PEG_TX[2]</text>
<text x="206.1" y="200.1">PEG_TX[5]</text>
<text x="206.1" y="202.7">PEG_TX[6]</text>
<text x="206.1" y="207.9">PEG_TX[8]</text>
<text x="206.1" y="205.3">PEG_TX[7]</text>
<text x="204.9" y="213.1">PEG_TX[10]</text>
<text x="204.9" y="215.7">PEG_TX[11]</text>
<text x="206.1" y="210.5">PEG_TX[9]</text>
<text x="204.9" y="220.9">PEG_TX[13]</text>
<text x="204.9" y="218.3">PEG_TX[12]</text>
<text x="204.9" y="226.1">PEG_TX[15]</text>
<text x="204.9" y="223.5">PEG_TX[14]</text>
<text x="314.7" y="281.2">RESPONDING</text>
<text x="314.7" y="279.3">LENOVO.ITS</text>
<text x="315.9" y="277.5">THIS</text>
<text x="323.3" y="277.5">DOCUMENT</text>
<text x="328.2" y="281.2">TO</text>
<text x="328.2" y="279.3">USE</text>
<text x="331.9" y="281.2">A</text>
<text x="333.2" y="279.3">IS</text>
<text x="334.3" y="281.2">REQUEST FOR QUOTATION</text>
<text x="335.6" y="277.5">IS</text>
<text x="336.8" y="279.3">AUTHORIZED</text>
<text x="340.5" y="277.5">THE</text>
<text x="345.4" y="277.5">PROPERTY</text>
<text x="350.3" y="279.3">ONLY</text>
<text x="356.5" y="279.3">FOR</text>
<text x="357.7" y="277.5">OF</text>
<text x="314.7" y="286.7">TO</text>
<text x="314.7" y="283">OR</text>
<text x="314.7" y="284.9">LENOVO.ALL</text>
<text x="318.4" y="286.7">THE</text>
<text x="319.6" y="283">FOR</text>
<text x="323.3" y="286.7">LENOVO</text>
<text x="325.7" y="283">THE</text>
<text x="328.2" y="284.9">QUESTIONS</text>
<text x="330.7" y="283">PERFORMANCE OF</text>
<text x="331.9" y="286.7">PURCHASING</text>
<text x="340.5" y="284.9">MUST BE</text>
<text x="345.4" y="286.7">DEPARTMENT.</text>
<text x="349.1" y="283">WORK</text>
<text x="350.3" y="284.9">REFERRED</text>
<text x="356.4" y="283">FOR</text>
</g>
<g font-size="1.4">
<text x="72.8" y="44.1">IN</text>
<text x="349.5" y="51.8">IN</text>
<text x="72.8" y="57.1">IN</text>
<text x="72.4" y="70.1">OUT</text>
<text x="72.4" y="83.2">OUT</text>
<text x="349.5" y="96.1">IN</text>
<text x="72.4" y="104">OUT</text>
<text x="72.4" y="130.1">OUT</text>
<text x="348.8" y="140.5">OUT</text>
<text x="72.8" y="158.8">IN</text>
<text x="72.8" y="156.2">IN</text>
<text x="72.8" y="164">IN</text>
<text x="72.8" y="171.8">IN</text>
<text x="72.8" y="169.2">IN</text>
<text x="348.8" y="184.9">OUT</text>
</g>
<g font-size="1.3">
<text x="220.5" y="40.5">B26</text>
<text x="238.4" y="40.2">1</text>
<text x="245.3" y="40.2">2</text>
<text x="148.7" y="45.7">A24</text>
<text x="220.5" y="45.7">B27</text>
<text x="220.5" y="43.1">A26</text>
<text x="148.7" y="53.5">A21</text>
<text x="148.7" y="50.9">B22</text>
<text x="148.7" y="48.3">C23</text>
<text x="220.5" y="48.3">A25</text>
<text x="220.6" y="53.5">K35</text>
<text x="238.4" y="48">1</text>
<text x="245.3" y="48">2</text>
<text x="148.7" y="58.7">B24</text>
<text x="220.5" y="58.7">J33</text>
<text x="220.5" y="56.1">J34</text>
<text x="148.7" y="63.9">B23</text>
<text x="148.7" y="61.3">D23</text>
<text x="220.5" y="63.9">G32</text>
<text x="220.5" y="61.3">G35</text>
<text x="148.7" y="71.8">D24</text>
<text x="148.7" y="66.5">A22</text>
<text x="220.5" y="71.8">D35</text>
<text x="220.5" y="69.1">F31</text>
<text x="220.5" y="66.5">F34</text>
<text x="148.7" y="77">F23</text>
<text x="148.7" y="74.3">G24</text>
<text x="220.5" y="77">C33</text>
<text x="220.5" y="74.3">E33</text>
<text x="148.8" y="79.6">H23</text>
<text x="220.5" y="82.2">B32</text>
<text x="220.5" y="79.6">D32</text>
<text x="148.7" y="87.4">F24</text>
<text x="148.7" y="84.8">D25</text>
<text x="220.5" y="87.4">B28</text>
<text x="220.5" y="84.8">C31</text>
<text x="148.7" y="92.6">G23</text>
<text x="148.7" y="90">E23</text>
<text x="220.5" y="92.6">A31</text>
<text x="220.5" y="90">B30</text>
<text x="220.5" y="97.8">J35</text>
<text x="220.6" y="100.4">H34</text>
<text x="148.7" y="105.7">E22</text>
<text x="220.5" y="105.7">F35</text>
<text x="220.6" y="103">H33</text>
<text x="148.7" y="113.5">D18</text>
<text x="148.7" y="110.9">D19</text>
<text x="148.7" y="108.2">D21</text>
<text x="220.5" y="113.5">F32</text>
<text x="220.5" y="110.9">E34</text>
<text x="220.5" y="108.2">G33</text>
<text x="148.7" y="118.7">E19</text>
<text x="148.7" y="116.1">G21</text>
<text x="220.5" y="118.7">F33</text>
<text x="220.5" y="116.1">D34</text>
<text x="148.7" y="123.9">G18</text>
<text x="148.7" y="121.3">F21</text>
<text x="220.5" y="123.9">D31</text>
<text x="220.5" y="121.3">B33</text>
<text x="148.7" y="131.7">D22</text>
<text x="220.5" y="131.7">A28</text>
<text x="220.5" y="129.1">C30</text>
<text x="220.5" y="126.5">A32</text>
<text x="148.7" y="136.9">D20</text>
<text x="148.7" y="134.3">C21</text>
<text x="220.5" y="136.9">A30</text>
<text x="220.5" y="134.3">B29</text>
<text x="148.7" y="142.2">G22</text>
<text x="148.7" y="139.5">C18</text>
<text x="220.6" y="142.2">L33</text>
<text x="278.6" y="142.2">1</text>
<text x="285.7" y="142.2">2</text>
<text x="148.7" y="150">G19</text>
<text x="148.7" y="147.4">F20</text>
<text x="148.7" y="144.7">E20</text>
<text x="220.5" y="150">M30</text>
<text x="220.5" y="147.4">M33</text>
<text x="220.5" y="144.7">M35</text>
<text x="236.8" y="147.4">1</text>
<text x="244" y="147.4">2</text>
<text x="257.7" y="144.7">1</text>
<text x="264.9" y="144.7">2</text>
<text x="278.6" y="150">1</text>
<text x="285.7" y="150">2</text>
<text x="148.7" y="155.2">F17</text>
<text x="220.6" y="155.2">K32</text>
<text x="220.6" y="152.6">L31</text>
<text x="236.8" y="155.2">1</text>
<text x="244" y="155.2">2</text>
<text x="257.7" y="152.6">1</text>
<text x="264.9" y="152.6">2</text>
<text x="148.7" y="157.8">E17</text>
<text x="220.5" y="160.4">J31</text>
<text x="220.5" y="157.8">M29</text>
<text x="257.7" y="160.4">1</text>
<text x="264.9" y="160.4">2</text>
<text x="278.6" y="157.8">1</text>
<text x="285.7" y="157.8">2</text>
<text x="148.7" y="163">C17</text>
<text x="220.6" y="165.6">H30</text>
<text x="220.6" y="163">K29</text>
<text x="236.8" y="163">1</text>
<text x="244" y="163">2</text>
<text x="278.6" y="165.6">1</text>
<text x="285.7" y="165.6">2</text>
<text x="148.7" y="170.8">D17</text>
<text x="148.7" y="168.2">F18</text>
<text x="220.5" y="173.4">E28</text>
<text x="220.5" y="170.8">F29</text>
<text x="220.6" y="168.2">H29</text>
<text x="236.8" y="170.8">1</text>
<text x="244" y="170.8">2</text>
<text x="257.7" y="168.2">1</text>
<text x="264.9" y="168.2">2</text>
<text x="278.6" y="173.4">1</text>
<text x="285.7" y="173.4">2</text>
<text x="220.5" y="178.6">D27</text>
<text x="220.5" y="176.1">D29</text>
<text x="236.8" y="178.6">1</text>
<text x="244" y="178.6">2</text>
<text x="257.7" y="176.1">1</text>
<text x="264.9" y="176.1">2</text>
<text x="220.5" y="181.3">C26</text>
<text x="278.6" y="181.3">1</text>
<text x="285.7" y="181.3">2</text>
<text x="220.5" y="191.7">M32</text>
<text x="220.5" y="189.1">M34</text>
<text x="220.6" y="186.5">L34</text>
<text x="236.8" y="186.5">1</text>
<text x="244" y="186.5">2</text>
<text x="257.7" y="189.1">1</text>
<text x="264.9" y="189.1">2</text>
<text x="278.6" y="191.7">1</text>
<text x="285.7" y="191.7">2</text>
<text x="220.5" y="196.9">M31</text>
<text x="220.6" y="194.3">L30</text>
<text x="236.8" y="194.3">1</text>
<text x="244" y="194.3">2</text>
<text x="257.7" y="196.9">1</text>
<text x="264.9" y="196.9">2</text>
<text x="220.5" y="202.1">M28</text>
<text x="220.6" y="199.5">K31</text>
<text x="236.8" y="202.1">1</text>
<text x="244" y="202.1">2</text>
<text x="278.6" y="199.5">1</text>
<text x="285.7" y="199.5">2</text>
<text x="220.5" y="209.9">G30</text>
<text x="220.6" y="207.3">K28</text>
<text x="220.6" y="204.7">H31</text>
<text x="236.8" y="209.9">1</text>
<text x="244" y="209.9">2</text>
<text x="257.7" y="204.7">1</text>
<text x="264.9" y="204.7">2</text>
<text x="278.6" y="207.3">1</text>
<text x="285.7" y="207.3">2</text>
<text x="220.5" y="215.1">F28</text>
<text x="220.5" y="212.6">G29</text>
<text x="257.7" y="212.6">1</text>
<text x="264.9" y="212.6">2</text>
<text x="278.6" y="215.1">1</text>
<text x="285.7" y="215.1">2</text>
<text x="220.5" y="220.4">D28</text>
<text x="220.5" y="217.8">E27</text>
<text x="236.8" y="217.8">1</text>
<text x="244" y="217.8">2</text>
<text x="257.7" y="220.4">1</text>
<text x="264.9" y="220.4">2</text>
<text x="220.5" y="225.6">C25</text>
<text x="220.5" y="223">C27</text>
<text x="236.8" y="225.6">1</text>
<text x="244" y="225.6">2</text>
<text x="278.6" y="223">1</text>
<text x="285.7" y="223">2</text>
</g>
</svg>
